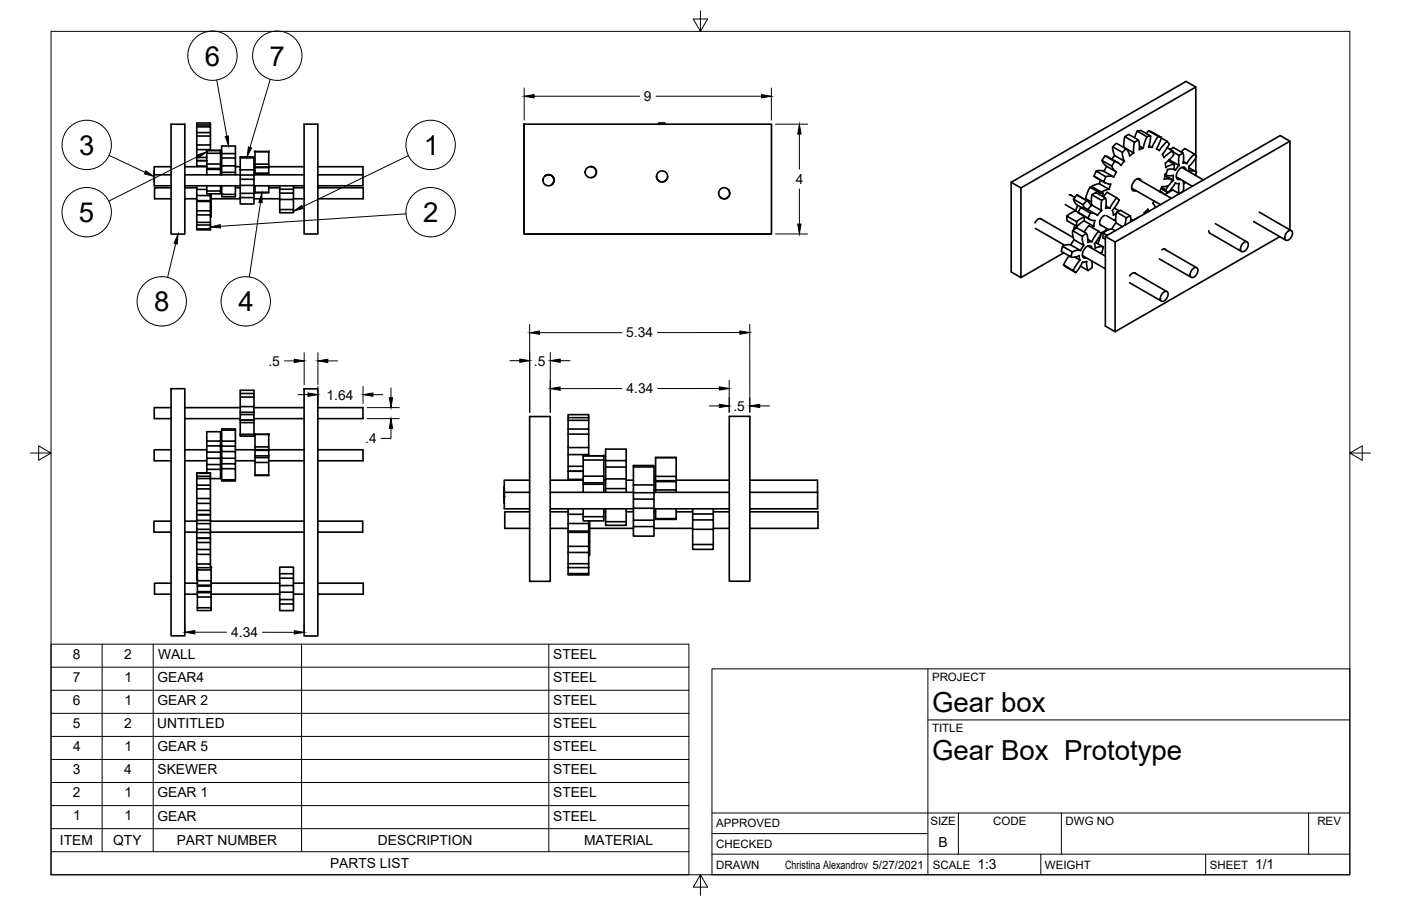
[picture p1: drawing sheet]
<svg xmlns="http://www.w3.org/2000/svg" width="432mm" height="279mm" viewBox="0 0 432 279" stroke-linecap="round" stroke-linejoin="round" font-family="sans-serif">
<!-- layer: Visible -->
<g fill="none" stroke="#000" stroke-width=".51">
<path d="M52.7 38.3h4.3v33.9h-4.3zM60.6 38.5v.6h4.3v1.8M60.6 39.1v1.8h4.3v1.1M64.9 38.5v-.6h-4.3v.6h4.3v.6M93.7 38.3h4.3v33.9h-4.3zM161.5 38.3h76.3v33.9h-76.3zM161.5 38.3v33.9h76.2M205 38.3l-.2-.4h-1.7l-.1 .4M368.6 26.8v21.3M47.5 52.7v3.4M47.5 54.8h.1M52.7 57.9h-5.1v3.4h5.1"/>
<path d="M52.7 51.4h-5.2v3.4M52.7 53.9h-5.2v3.4h5.2M57 57.9h3.6M57 51.4h6.7M57 53.9h17M57 57.3h17M60.6 40.9v1.1h4.3v2.7M60.6 42v2.7h4.3v1.4M60.6 44.7v1.4h4.3v.3M60.6 46.1v2.5h3.1M60.6 48.6v1h3.1l-3.1-.1v1.7h3.1M60.6 57.3v1.1h3.1"/>
<path d="M60.6 58.4v1.9h4.3v1.6M60.6 51.2v.2M63.7 46.4h4.3v.9h-4.3zM63.7 57.3v1.6h4.3v.9h-4.3v-.9M63.7 51.9v.3h4.3v1.7M63.7 50.6v1.3M63.7 47.3v3.3h4.3v1.3M63.7 46.4h4.3M63.7 52.2v1.7M63.7 51.9h4.3M64.9 59.8v.5M65.1 59.8v.8"/>
<path d="M68 57.3v1.6M68 51.9v.3M68 47.3v3.3M68 57.9h.3M68 51.4h.3M68.3 57.3v2.6h4.3v-2.6M68.3 53.1v.8M68.3 51.1v2M68.3 48.7v2.4h4.3v2M68.3 47.4v1.3h4.3v2.4M68.3 59.9v.8h4.3v-.8M68.3 53.1h4.3"/>
<path d="M72.6 53.1v.8M72.6 47.4v-2.4h-4.3v2.4h4.3v1.3M72.6 57.9h1.4M72.6 51.4h1.4M74 48.7v3.7h4.3v1.6h-4.3v-1.6M74 59.6v1.3h4.3v2h-4.3v-2M74 57.2v2.4h4.3v1.3M74 55.3v1.9h4.3v2.4M74 54v1.3h4.3v1.9M78.3 48.7v-.3h-4.3v.3h4.3v3.7M78.3 54v1.3M78.3 57.9h.3"/>
<path d="M78.3 51.4h.3M78.3 53.9h15.4M78.3 57.3h15.4M78.6 50.6v.9M78.6 46.8v3.8h4.2v.9M78.6 46.8h4.2v3.8M78.6 51.5v.2h4.2v-.2M78.6 53.4v.5M78.6 53.4h4.2v.5M78.6 57.3v2h4.2v-2M78.6 59.3h4.2M78.6 51.7v1.7"/>
<path d="M78.6 51.5h4.2M78.6 46.8h4.2M82.8 51.7v1.7M82.8 57.9h3.4M82.8 51.4h10.9M86.2 59.6v-1.2h4.2v1.2M86.2 57.3v1.1M90.4 57.3v1.1M90.4 57.9h3.3M98 57.9h14v3.4h-14M98 51.4h13.9v2.5M98 53.9h13.9"/>
<path d="M111.9 53.9v3.4h-13.9M168 54.2a1.71 1.71 0 0 1 2.4 .3 1.71 1.71 0 0 1-.3 2.4 1.7 1.7 0 0 0 .3-2.5 1.7 1.7 0 0 0-2.5-.1M181.9 51.4a1.7 1.7 0 0 1 1.9 1.5 1.7 1.7 0 0 1-1.5 1.9M182.3 51.4l.3 .1M182.6 51.5h.1M202.4 54.4a1.7 1.7 0 0 0 1.6 1.7 1.7 1.7 0 0 0 1.8-1.7M205.2 55.6l-.1 .2M224.4 58.5a1.7 1.7 0 0 1 0 2.4 1.7 1.7 0 0 1-2.5-.1M311.7 56.2l53.8-31.1 3.1 1.7-53.9 31.2zM311.7 56.2v27.7l3 1.7 13.2-7.6M314.7 58v27.6M336 57.8h1l3 1.8-1.1-.1z"/>
<path d="M336 57.7l-.9 1.8-.5 1.7 1.8 1.1M336.1 57.8h.1M337.2 54.3l3.5 2.1M337.8 52.8l1.1-.2 1.4 .2M337.8 52.8l3 1.7-.6 1.5-3-1.7zM338.8 56.7l3 1.7M338.8 56.6l-1.3 .4-1.4 .7M339 59.5l-.3 .4M339.2 55.5l-.4 1.1M339.6 49.5l1 1.5 3.4 2M340 59.6l-.2 .9M340.2 56l1.2 .7 .9 .1-.5 1.6"/>
<path d="M340.3 52.9l3 1.7M340.6 48.1l3 1.7-1 1.4-3-1.7zM340.6 48.1l.9 .3M340.8 54.5l1.1-.2 1.4 .3M341.1 51.3l-.8 1.5M341.2 59.3l3.8 2.4-1 1.7-1.2 1.5 .3 1.5M341.2 59.3l-1.1 1.4M341.5 48.4l3 1.7M341.8 58.4l-2.4 .8M342.6 51.2l.5 .9 1 .9-.8 1.6M342.9 45.3l.2 1.5 .5 1.2 3 1.7M342.9 45.3l1.2-1.1 2.9 1.7-1.1 1.1z"/>
<path d="M343.6 48l-1 1M343.6 49.8l1.2 .5 .7 .7M345.9 47l.2 1.5 .5 1.2M346.4 45.4l3 1.8M346.4 45.4v.1M346.6 49.7l-1.1 1.3M346.7 42.1l1.2-.7 3 1.8-1.2 .7zM346.7 42.1l-.3 1.8v1.5M347.1 45.9l.8 1.2 .3 1 1.2-.9M348.8 58l8.9 5.1M349.7 43.9l-.3 1.7v1.6M350.5 40.4l1.1-.2 3 1.8-1.1 .2z"/>
<path d="M350.5 40.4l-.8 2.1M350.6 55.1l10.4 6.1M350.9 43.2l.3 1.4-.1 1.6 1.3-.5M351.2 45l1.2 .7M351.7 55.8a1.05 1.05 0 0 0-.9-.8 1.05 1.05 0 0 0-1 .7 2.21 2.21 0 0 0-.5 3.2l.8-.1M353.5 42.2l-1.1 3.5M354 40.3l.9 .3 3 1.8zM354 40.3l-.6 .9M354.6 41.9l-.6 3.5 1.1 .1M357 42.1l-1.9 3.4-.9-.6M357.5 59.1l1.4 .8M357.5 59l.8 .4"/>
<path d="M357.9 42.5l1.8 1.1 .7 .8-2.2 3.2 .5 1 1.4-1.2 1.3-.9M357.9 42.4l-1.4 3.5 .1 .1M358 57.8l1.3 .7 .6 .9-2.1-1.2M359.1 54.2l2.1 1.3-.1 .4M359.1 54.1l2.6 1.5M359.1 53.7l.3 .2M359.1 53.7l-.3 1.6 1.1-.2 1.3 .3M359.2 53.7h-.1M359.3 53.9l.8 .3 1.5-.1M359.7 45.6l1.7 1 .4 1.1-2.6 2.6 .1 1.4 1.4-.8 1.3-.3M359.7 43.6l-2.4 2.8-.9-.5M359.8 52.2l-.5 1.6-.2-.1"/>
<path d="M359.9 57.4l-1.8 .1-.6 1.6M359.9 59.4l1.3-1.3 1-1.6 1.2 .1-.2 1.6 .2 1.5M360.1 49.6l1.9 1.1-.3 1.5 .4 .2M360.3 49.4h.1M360.4 49.3h.1M360.4 49.3l3 1.8M360.4 49.3l-.3 .3M360.6 46.1l1-.6 3 1.7-1.2 .7-1.9-1.1M361.5 58.6l-2.5 1.4M361.7 54.1v1.5M361.7 55.6l-1.3 1.3-1.1 1.6M362.5 54.6l5 2.8"/>
<path d="M363.4 51l-1.1 1.5-1.4-.4-1 .2M363.4 47.9l-.2 1.7 .2 1.4M364.1 46.9l1.1-1.1 2.9 1.7 .6 .9-1 1.6-1.3 1.3v1.6M364.2 51.6l6.7 3.9M364.6 47.2l.2 1.4-.2 1.7 1.2 .2M364.6 55.9l.2 1.4-.2 1.7-1.2 .7-2.4-1.4M364.7 55.8v.1M364.7 49.8l1.1 .6M365.5 56.3l-.7 .3M365.5 52.4a1.01 1.01 0 0 0-.8-.9 1.01 1.01 0 0 0-1.1 .5 2.37 2.37 0 0 0-.6 3.3h.8M366.4 52.9l1.5-.2 .9 .4-.4 .9M366.5 51.8l2.1 1.2"/>
<path d="M368.1 47.5l-1.2 1.3-1.1 1.6M368.6 48.7v4.2M368.6 53.6v.5M397.6 43.5v27.4M57 61.3h3.6M60.6 69.4v1.2h4.3v.3h-4.3v-.3M60.6 60.3v1.6h4.3v.2M60.6 61.9v.2h4.3v2.9M60.6 62.1v2.9h4.3v1.3M60.6 65v1.3h4.3v2.3M60.6 66.3v2.3h4.3v.8M60.6 68.6v.8h4.3"/>
<path d="M64.9 64h.2v2.9h-.2M64.9 62.5h.2v1.5M64.9 60.6h.2v1.9M64.9 69.4v1.2M65.1 61.3h8.9M78.3 61.3h7.9M86.2 64.6h4.2v1h-4.2zM86.2 64.6v-3.1h4.2v3.1M86.2 61.5v-1.9h4.2v1.9M90.4 61.3h3.3M319.1 70.4l9.1 5.2M320.7 67.4l10.1 5.8"/>
<path d="M320.9 67.6a1.51 1.51 0 0 0-1.9 1.1M327.5 75.9l3 1.8-.4 1.5-3-1.7zM328.3 63.1l3.3 1.9M328.8 66.7l3 1.7v1.4l-3-1.7zM329.5 78.9l-1.7 2.8M329.6 60.1l.6 .1M329.9 60.1l1.4 .8M330 75.5l3 1.8M330 75.5h-1.4l-1.1 .4M330.1 79.2h1.4l1.1-.4 .3 1.4M330.6 71.1v1.6l.5 1.2M330.6 71.1l1.2-.9 3 1.7-1.2 1z"/>
<path d="M330.9 70.9h.1M330.9 61.4l.3 .9a3.9 3.9 0 0 0 2.1 1.7M331.1 74l3 1.7-1.1 1.6M331.1 73.9l-1.1 1.6M331.3 79.3l1.6 .9M331.3 69.4l-.4 1.5M331.5 65.1l4.4 2.6M331.6 70.4h-.1M331.9 60.1l3 1.7-1.1 1.3-2.9-1.7zM331.9 60.1l3.1 1.8M332 69.7l-.2 .1M332.2 63.3l-.6 1.8-1.4 .5-1.4 1"/>
<path d="M333.1 77.3h-1.5l-1.1 .4M333.1 64l3 1.7-.8 1.5-3-1.7zM333.1 64l1.2 .1 3.4 1.9M333.6 78.8l7.1 4.1M333.6 72.9v1.5l.5 1.3M333.8 63.1l.4 1M334.3 66.8l-.2 1.3M334.3 66.9l-1.2 .5-1.3 1M334.6 61.3l-.4 .1M334.8 71.9l.4 1.3 .1 1.5 1.2-.1-1.2-.8M334.9 61.8l.7 .5 .6 1.2M335.3 75.9l5.4 3.1"/>
<path d="M335.3 67.3l1.2 .6 1 .1-.4 1.8-2.9-1.7-1.4 .9-1.3 1.3M335.6 69.6l3.8 2.3-.9 1.8-1.2 1.5M335.6 69.6l-1.4 2M336.1 65.7l.9 .1 1.2 .6M336.5 60.1l1.2-.7 3 1.7-1.2 .7zM336.5 60.1l-.2 1.7 .2 1.4M336.5 63.2l-1.2 1.4M336.6 76.6a1.01 1.01 0 0 0-.9-.9 1.01 1.01 0 0 0-1.1 .6 2.34 2.34 0 0 0-.5 3.3l.8-.1M337.2 69.8l-.6 .3M337.3 75.2l.2 1.4 1.1-.5h1.5M337.7 74.8l2.4 1.4-.4 1.5M338.6 71.3l-1.2 1.5-.9 1.7"/>
<path d="M339.1 69.3l2.6 1.5M339.5 65l-1.3 1.5M339.5 61.8l-.1 1.7 .1 1.5-3-1.8M339.6 71.7l.4 .2M339.7 77.7l-.7 .3M340 71.9l1.2 .7M340 71.9l-.1 1.4 .8 .5M340.6 66.4a2.17 2.17 0 0 0-1.4 3l.3 .1M340.7 72.9l53.9-31.1 3 1.7-53.9 31.1zM340.7 72.9v27.7l3 1.7 50.7-29.3M340.8 61.1l.1 1.4-.1 1.7h1.3M340.9 63.6l1.2 .6"/>
<path d="M340.9 71.2v-.3l-1.5 .9-1.1 3.3M341.1 66.5l2.8 1.7M343.5 64.2l1.5 .8M343.7 74.6v27.7M343.7 71.2l-.9-.6h-.5l-1.4 .6-.9 .7M343.8 67.8l-.5 .1M344 68.7l1.9 1.2M344 68.7l-1.2 1.9M344.1 65.8l-.9 .5M344.2 65.4l3 1.8M344.2 65.4l-.4 1.8 .2 1.5M344.2 65.4l1.2-.5 3 1.7"/>
<path d="M344.2 61l-1.2 1.5-.9 1.7M347.2 67.2l-.4 2.2M347.2 67.2l1.2-.6 .1 1.8M348.9 67.7h-.4M348.9 67.7l.4 .2M349.7 67.7h.1M350.9 67l-1.2 .7M353.2 65.1l.5 .3M353.8 64.5l.3 .7M353.8 64.5l-1.2 1.2 .1 .3M355.8 62l-.5 .7 .8 1.3M357.3 79.8l9.9 5.7"/>
<path d="M358.1 77a.8 .8 0 0 1 1.2 .1M358.8 76.8l10.1 5.8M372.5 71.1l.5 .9M372.8 71.9l9.9 5.7M374.6 69l9.8 5.6M383.1 75a.88 .88 0 0 1 1.6 0 2.22 2.22 0 0 1-1.9 2.6 1.62 1.62 0 0 1 .3-2.6zM386.5 68.4l9.8 5.7M388.1 65.4l9.9 5.7M396.8 71.5a.88 .88 0 0 1 1.5 0 2.22 2.22 0 0 1-1.9 2.6 1.62 1.62 0 0 1 .4-2.6zM327.8 81.7l3.8 2.4zM332.9 80.2l-1.2 1.5-.9 1.7M335.4 83.4l-.5-1.2v-1.6l-1.3 .2-.9 1.7-1.1 1.5"/>
<path d="M336.4 80.4l.2 2.1-1.2 1-2.4-1.4M348.1 87.2l9.9 5.7M349.6 84.1l10.1 5.8M350.1 84.4a1.23 1.23 0 0 0-1.9 .7M358.4 90.3a.88 .88 0 0 1 1.6 0 2.22 2.22 0 0 1-1.9 2.6 1.62 1.62 0 0 1 .3-2.6zM367.6 82.9a.88 .88 0 0 1 1.6 0 2.22 2.22 0 0 1-1.9 2.7 1.62 1.62 0 0 1 .3-2.7zM52.7 119.9h4.3v76.2h-4.3zM93.7 119.9h4.3v76.2h-4.3zM52.7 138.7h-5.2v3.4h5.2M52.7 125.7h-5.2v3.4h5.2M57 138.7h6.7M57 125.7h17"/>
<path d="M57 129.1h17M63.7 139.4v1.9h4.3v2M63.7 137.5v1.9h4.3v1.9M63.7 136v1.5h4.3v1.9M68 136v-2.9h-4.3v2.9h4.3v1.5M68 138.7h.3M68.3 132.7v3.3h4.3v-3.3h-4.3v-.4h4.3v.4M68.3 139.3v2h4.3v1.7M68.3 137.6v1.7h4.3v2M68.3 136v1.6h4.3v1.7M72.6 136v1.6M72.6 138.7h21.1"/>
<path d="M74 130.3v3.6h4.3v.6h-4.3v-.6M74 129.6v.7h4.3v3.6M74 127.8v1.7l4.3 .1M74 127.1v.7h4.3v1.7M74 125.4v1.7M74 122.4v3h4.3v1.7M74 121.3v1.1h4.3v3M74 129.5v.1M74 129.6h4.3M74 127.1h4.3M78.3 129.6v.7M78.3 127.1v.7"/>
<path d="M78.3 121.3v-.9h-4.3v.9h4.3v1.1M78.3 125.7h15.4M78.3 129.1h15.4M78.6 133.9v3.9h4.2v1.1h-4.2v-1.1M78.6 133.9h4.2v3.9M78.6 138.9v1.7M78.6 133.9h4.2M82.8 138.9v1.7M98 138.7h13.9v3.4h-13.9M98 125.7h13.9v3.4h-13.9M163.2 128.5h6.4v50.8h-6.4zM175.1 128.8v.8h6.3v2.7"/>
<path d="M175.1 129.6v2.7h6.3v1.6M175.1 132.3v1.6h6.3v4.1M175.1 133.9v4.1h6.3v2.2M175.1 138v2.2h6.3v.4M181.4 128.8v-.9h-6.3v.9h6.3v.8M224.8 128.4h6.3v50.8h-6.3zM57 142.1h6.7M60.6 158.8v1.7h4.3v1M60.6 146v.9h4.3v.7M60.6 146.9v.7h4.3v2M60.6 147.6v2h4.3v1.2M60.6 149.6v1.2h4.3v2.9"/>
<path d="M60.6 150.8v2.9h4.3v1.5M60.6 153.7v1.5h4.3v2.2M60.6 155.2v2.2M60.6 158.7h4.3M63.7 143.3v1.4h4.3v2.9h-3.1M63.7 141.3v2h4.3v1.4M63.7 144.7v1.1M64.9 158.8v-1.4h-4.3v1.4h4.3v1.7M64.9 146l-4.3-.2 4.3 .2v.9M68 142.1h.3M68.3 144.5v3.5h4.3v.3h-4.3v-.3M68.3 143v1.5h4.3v3.5"/>
<path d="M68.3 141.3v1.7h4.3v1.5M72.6 142.1h6M78.6 140.6h4.2v2h-4.2zM78.6 142.6v3.9h4.2v-3.9M78.6 146.5h4.2M78.6 141.1h4.2M82.8 142.1h10.9M155.4 150.1v5M163.2 157.8h-7.6v5.1h7.6M163.2 148.1h-7.8v5.1M163.2 151.8h-7.8v5.1h7.8M169.6 157.8h5.5"/>
<path d="M169.6 148.1h10.1M169.6 151.8h25.6M169.6 156.9h25.6M175.1 140.2v3.6h4.6M175.1 143.8v1.5h4.6h-4.6v2.5h4.6M175.1 156.9v1.7h4.6M175.1 158.6v2.8h6.3v2.4M175.1 147.8v.3M179.7 140.6h6.4v1.3h-6.4zM179.7 156.9v2.4h6.4v1.3h-6.4v-1.3M179.7 148.9v.4h6.4v2.5M179.7 146.9v2"/>
<path d="M179.7 141.9v5h6.4v2M179.7 140.6h6.4M179.7 149.3v2.5M179.7 148.9h6.4M186.1 156.9v2.4M186.1 148.9v.4M186.1 141.9v5M186.1 157.8h.5M186.1 148.1h.5M186.6 156.9v4h6.4v-4M186.6 150.7v1.1M186.6 147.7v3"/>
<path d="M186.6 144v3.7h6.4v3M186.6 142v2h6.4v3.7M186.6 150.7h6.4M193 150.7v1.1M193 142v-3.5h-6.4v3.5h6.4v2M193 157.8h2.2M193 148.1h2.2M195.2 144v5.5h6.4v2.5h-6.4v-2.5M195.2 156.7v3.7h6.4v2M195.2 153.9v2.8h6.4v3.7M195.2 152v1.9h6.4v2.8M201.6 144v-.4h-6.4v.4h6.4v5.5"/>
<path d="M201.6 152v1.9M201.6 157.8h.5M201.6 148.1h.5M201.6 151.8h23.2M201.6 156.9h23.2M202.1 146.9v1.3M202.1 141.1v5.8h6.3v1.3M202.1 141.1h6.3v5.8M202.1 148.2v.3h6.3v-.3M202.1 151.1v.7M202.1 151.1h6.3v.7M202.1 156.9v3h6.3v-3"/>
<path d="M202.1 159.9v.3h6.3v-.3M202.1 148.5v2.6M202.1 141.1h6.3M202.1 141.1h.1M202.1 148.2h6.3M208.4 148.5v2.6M208.4 157.8h5.1M208.4 148.1h16.4M208.4 141.1h.1M213.5 156.9v1.6M219.8 156.9v1.6M219.8 157.8h5"/>
<path d="M231.1 157.8h21v5.1h-21M231.1 148.1h20.9v3.7M231.1 151.8h20.9M252 151.8v5.1h-20.9M52.7 160.7h-5.2v3.4h5.2M52.7 179.9h-5.1v3.3h5.1M57 160.7h3.6M57 164.1h3.6M57 179.9h3.8M60.6 160.5v1h4.3v1.7M60.6 161.5v1.7h4.3v1M60.6 163.2v1h4.3v1.7"/>
<path d="M60.6 164.2v1.7l4.3 .1M60.6 165.9v.1M60.6 166v1.3h4.3v2.2M60.6 167.3v2.2h4.3v1.5M60.6 169.5v1.5h4.3v2.9M60.6 171v2.9h4.3v1.2h-4.3v-1.2M60.6 175.1v2h.2M60.6 177.1v.7h.2M60.6 177.8v.9h.2M60.6 178.7l.2 .2M60.6 166h4.3M60.8 179.1v1.4"/>
<path d="M60.8 175.8v3.3h4.3v1.4M60.8 175.1v.7h4.3v3.3M64.9 166v1.3M64.9 160.7h28.8M64.9 164.1h28.8M65.1 174.9h-.2h.2v.9M65.1 179.9h21.1M86.2 178.3v-1.4h4.2v1.4M86.2 176.9v-2h4.2v2M90.4 179.9h3.3M98 160.7h13.8v3.4h-13.8M98 179.9h14v3.3h-14"/>
<path d="M169.6 162.9h5.5M175.1 175v1.9h6.3v.4h-6.3v-.4M175.1 161.4v2.4h6.3v.4M175.1 163.8v.4h6.3v4.3M175.1 164.2v4.3h6.3v1.9M175.1 168.5v1.9h6.3v3.4M175.1 170.4v3.4h6.3v1.2M175.1 173.8v1.2h6.3M181.4 167h.3v4.3h-.3M181.4 164.8h.3v2.2M181.4 161.9h.3v2.9M181.4 175v1.9"/>
<path d="M181.4 160.6v.8M181.7 160.6v1.3M181.7 162.9h13.5M186.6 160.9v1.1h6.4v-1.1M195.2 160.4v2h6.4v2.9h-6.4v-2.9M201.6 162.9h11.9M213.5 167.9h6.3v1.5h-6.3zM213.5 167.9v-4.7h6.3v4.7M213.5 163.2v-2.9h6.3v2.9M213.5 160.3v-1.8h6.3v1.8M219.8 162.9h5M57 183.2h3.8"/>
<path d="M60.8 184.1v3.3h4.3v.9h-4.3v-.9M60.8 182.8v1.3h4.3v3.3M60.8 182.5v.3M60.8 180.7v1.8h4.3v.3M60.8 180.5v.2h4.3v1.8M60.8 182.8h4.3M60.8 180.5h4.3M65.1 182.8v1.3M65.1 180.5v.2M65.1 183.2h21.1M86.2 184.9h4.2v1.4h-4.2zM86.2 184.9v-2.3h4.2v2.3"/>
<path d="M86.2 182.6v-2h4.2v2M86.2 180.6v-2.3h4.2v2.3M86.2 186.3v2h4.2v-2M90.4 183.2h3.3"/>
<circle cx="169" cy="55.6" r="1.7"/>
<circle cx="182" cy="53.1" r="1.7"/>
<circle cx="204.1" cy="54.4" r="1.7"/>
<circle cx="223.2" cy="59.6" r="1.7"/>
</g>
<g fill="#000" stroke="#000" stroke-width=".31">
<circle cx="63.7" cy="46.4" r=".24"/>
<circle cx="68" cy="46.4" r=".24"/>
<circle cx="78.6" cy="46.8" r=".24"/>
<circle cx="82.8" cy="46.8" r=".24"/>
<circle cx="78.6" cy="133.9" r=".24"/>
<circle cx="82.8" cy="133.9" r=".24"/>
<circle cx="155.4" cy="153.2" r=".24"/>
<circle cx="179.7" cy="140.6" r=".24"/>
<circle cx="186.1" cy="140.6" r=".24"/>
<circle cx="65.1" cy="174.9" r=".24"/>
</g>
<circle cx="356.4" cy="45.9" r=".25" fill="#000"/>
<!-- layer: Border -->
<path d="M15.7 9.7h400.3v260.1h-400.3zM215.9 3.3v6.4l-2.2-3.8h4.4l-2.2 3.8M9.4 139.7h6.3l-3.8-2.2v4.4l3.8-2.2M416 139.7l3.8 2.2v-4.4l-3.8 2.2h6.4M215.9 269.8l2.2 3.8h-4.4l2.2-3.8v6.3" fill="none" stroke="#000" stroke-width=".31"/>
<!-- layer: Titleblock -->
<path d="M219.4 206.3h196.6v63.5h-196.6zM286 206.3v63.5M286 222h130M219.4 257.1h66.6M219.4 250.7h196.6M295.4 250.7v12.7M327.1 250.7v12.7M403.3 250.7v12.7M219.4 263.4h196.6M320.8 263.4v6.4M371.6 263.4v6.4" fill="none" stroke="#000" stroke-width=".31"/>
<!-- layer: BOM -->
<g fill="none" stroke="#000" stroke-width=".31">
<path d="M66.8 24.7l3.1 17.3M83.3 24.5l-6.3 21M33.6 47.9l11.1 5.2M61 48.2l-27.5 13.8M125.9 48l-32.7 15.8M54.1 75.2l-2.5 10.3M80.3 62.5l-3.4 22.9M125.1 66l-57.2 3.8M15.7 198.6h196.6v71.2h-196.6zM31.5 198.6v64.1M47.2 198.6v64.1M92.9 198.6v64.1"/>
<path d="M169.1 198.6v64.1M15.7 220h196.6M15.7 212.9h196.6M15.7 205.8h196.6M15.7 234.2h196.6M15.7 227.1h196.6M15.7 255.5h196.6M15.7 248.4h196.6M15.7 241.3h196.6M15.7 262.7h196.6"/>
<circle cx="65.5" cy="17.2" r="7.6"/>
<circle cx="85.5" cy="17.2" r="7.6"/>
<circle cx="26.7" cy="44.7" r="7.6"/>
<circle cx="132.7" cy="44.7" r="7.6"/>
<circle cx="26.7" cy="65.4" r="7.6"/>
<circle cx="132.7" cy="65.4" r="7.6"/>
<circle cx="49.9" cy="92.9" r="7.6"/>
<circle cx="75.7" cy="92.9" r="7.6"/>
</g>
<path d="M44.9 52.7l2.6 1.7-3-.8zM60.8 47.8l2.9-1-2.5 1.9zM69.4 42.1l1-.2 .1 3.1zM76.6 45.3l.9 .3-1.3 2.8zM54.9 72.2l-.3 3.1-.9-.3zM64.9 70l3-.7v1zM80.7 59.5l.1 3-1-.1zM90.5 65.1l2.5-1.7 .4 .9z" fill="#000" stroke="#000" stroke-width=".31"/>
<!-- layer: Dimensions -->
<g fill="none" stroke="#000" stroke-width=".31">
<path d="M161.6 27.1v9.9M164.6 29.7h32.5M202.2 29.7h32.5M237.7 27.1v9.9M239 38.3h9.9M246.4 41.3v10.9M246.4 58.3v10.8M239 72.2h9.9M87.7 111.3h3M93.7 108.8v9.8M98 108.8v9.8M98 119.2v5.2"/>
<path d="M101 111.3h3.1M111.9 119.2v5.2M120.5 119.6v3.1M157.2 111.2h3M163.2 100.1l.1 27.1M166.3 102.6h25.4M169.6 108.7v18.5v-9.9M172.7 111.2h3M191.6 119.8h-19M221.7 119.8h-19M224.7 117.3v9.8M228 102.6h-25.4"/>
<path d="M231.1 100v27.1M91.9 121.7h3M113.2 125.7h9.8M113.2 129.1h9.8M114.9 121.7h3.1M120.5 132.1v3.1h-3M218.7 125.2h3M234.1 125.2h3.1M57 192.4v2.4M60 195h9.8M80.9 195h9.8M93.7 192.5v2.3"/>
</g>
<g fill="#000" stroke="#000" stroke-width=".31">
<path d="M161.6 29.7l3-.5v1zM234.7 29.2l3 .5-3 .5zM246.4 38.3l.5 3h-1zM245.9 69.1h1l-.5 3.1zM90.7 110.8l3 .5-3 .5zM98 111.3l3-.5v1zM160.2 110.7l3.1 .5-3.1 .5zM163.2 102.6l3.1-.5v1zM169.6 119.8l3-.5v1.1zM169.6 111.2l3.1-.5v1zM221.7 119.3l3 .5-3 .5zM228 102l3.1 .6-3.1 .5z"/>
<path d="M94.9 121.2l3.1 .5-3.1 .5zM111.9 121.7l3-.5v1zM120 122.7h1l-.5 3zM120.5 129.1l.5 3h-1zM221.7 124.7l3 .5-3 .5zM231.1 125.2l3-.5v1zM57 195l3-.5v1zM90.7 194.5l3 .5-3 .5z"/>
</g>
<g font-size="8.5">
<text x="63.1" y="20.2">6</text>
<text x="83.1" y="20.2">7</text>
<text x="24.4" y="47.7">3</text>
<text x="130.7" y="47.8">1</text>
<text x="24.3" y="68.4">5</text>
<text x="130.5" y="68.5">2</text>
<text x="47.5" y="95.9">8</text>
<text x="73.5" y="96">4</text>
<text x="287.3" y="219.5">Gear box</text>
<text x="287.3" y="234.5">Gear Box Prototype</text>
</g>
<g font-size="4.3">
<text x="198.5" y="31.2">9</text>
<text x="245.3" y="56.7">4</text>
<text x="193" y="104.1">5.34</text>
<text x="82.7" y="112.8">.5</text>
<text x="164.5" y="112.7">.5</text>
<text x="100.6" y="123.2">1.64</text>
<text x="193.1" y="121.3">4.34</text>
<text x="226" y="126.7">.5</text>
<text x="112.6" y="136.7">.4</text>
<text x="71.3" y="196.5">4.34</text>
<text x="22.4" y="203.2">8</text>
<text x="38.2" y="203.2">2</text>
<text x="48.7" y="203.2">WALL</text>
<text x="170.5" y="203.3">STEEL</text>
<text x="22.4" y="210.3">7</text>
<text x="38.3" y="210.3">1</text>
<text x="48.5" y="210.4">GEAR4</text>
<text x="170.5" y="210.4">STEEL</text>
<text x="22.4" y="217.4">6</text>
<text x="38.3" y="217.4">1</text>
<text x="48.5" y="217.5">GEAR 2</text>
<text x="170.5" y="217.5">STEEL</text>
<text x="22.4" y="224.6">5</text>
<text x="38.2" y="224.6">2</text>
<text x="48.4" y="224.6">UNTITLED</text>
<text x="170.5" y="224.6">STEEL</text>
<text x="22.5" y="231.7">4</text>
<text x="38.3" y="231.7">1</text>
<text x="48.5" y="231.7">GEAR 5</text>
<text x="170.5" y="231.7">STEEL</text>
<text x="22.4" y="238.8">3</text>
<text x="38.2" y="238.8">4</text>
<text x="48.6" y="238.8">SKEWER</text>
<text x="170.5" y="238.8">STEEL</text>
<text x="22.5" y="245.9">2</text>
<text x="38.3" y="245.9">1</text>
<text x="48.5" y="245.9">GEAR 1</text>
<text x="170.5" y="245.9">STEEL</text>
<text x="22.6" y="253">1</text>
<text x="38.3" y="253">1</text>
<text x="48.5" y="253">GEAR</text>
<text x="170.5" y="253">STEEL</text>
<text x="18.5" y="260.6">ITEM</text>
<text x="34.9" y="260.5">QTY</text>
<text x="54.5" y="260.6">PART NUMBER</text>
<text x="116.5" y="260.6">DESCRIPTION</text>
<text x="180" y="260.6">MATERIAL</text>
<text x="289.3" y="261.2">B</text>
<text x="101.7" y="267.7">PARTS LIST</text>
<text x="301.2" y="268.1">1:3</text>
<text x="386.8" y="268.1">1/1</text>
</g>
<g font-size="3.5">
<text x="287.3" y="210.1">PROJECT</text>
<text x="287.3" y="225.8">TITLE</text>
<text x="220.7" y="255.2">APPROVED</text>
<text x="286.7" y="254.5">SIZE</text>
<text x="306.1" y="254.5">CODE</text>
<text x="328.4" y="254.5">DWG NO</text>
<text x="406" y="254.5">REV</text>
<text x="220.7" y="261.5">CHECKED</text>
<text x="220.7" y="267.9">DRAWN</text>
<text x="242" y="267.9">Christina Alexandrov 5/27/2021</text>
<text x="287.5" y="267.9">SCALE</text>
<text x="322.1" y="267.9">WEIGHT</text>
<text x="372.9" y="267.9">SHEET</text>
</g>
</svg>
